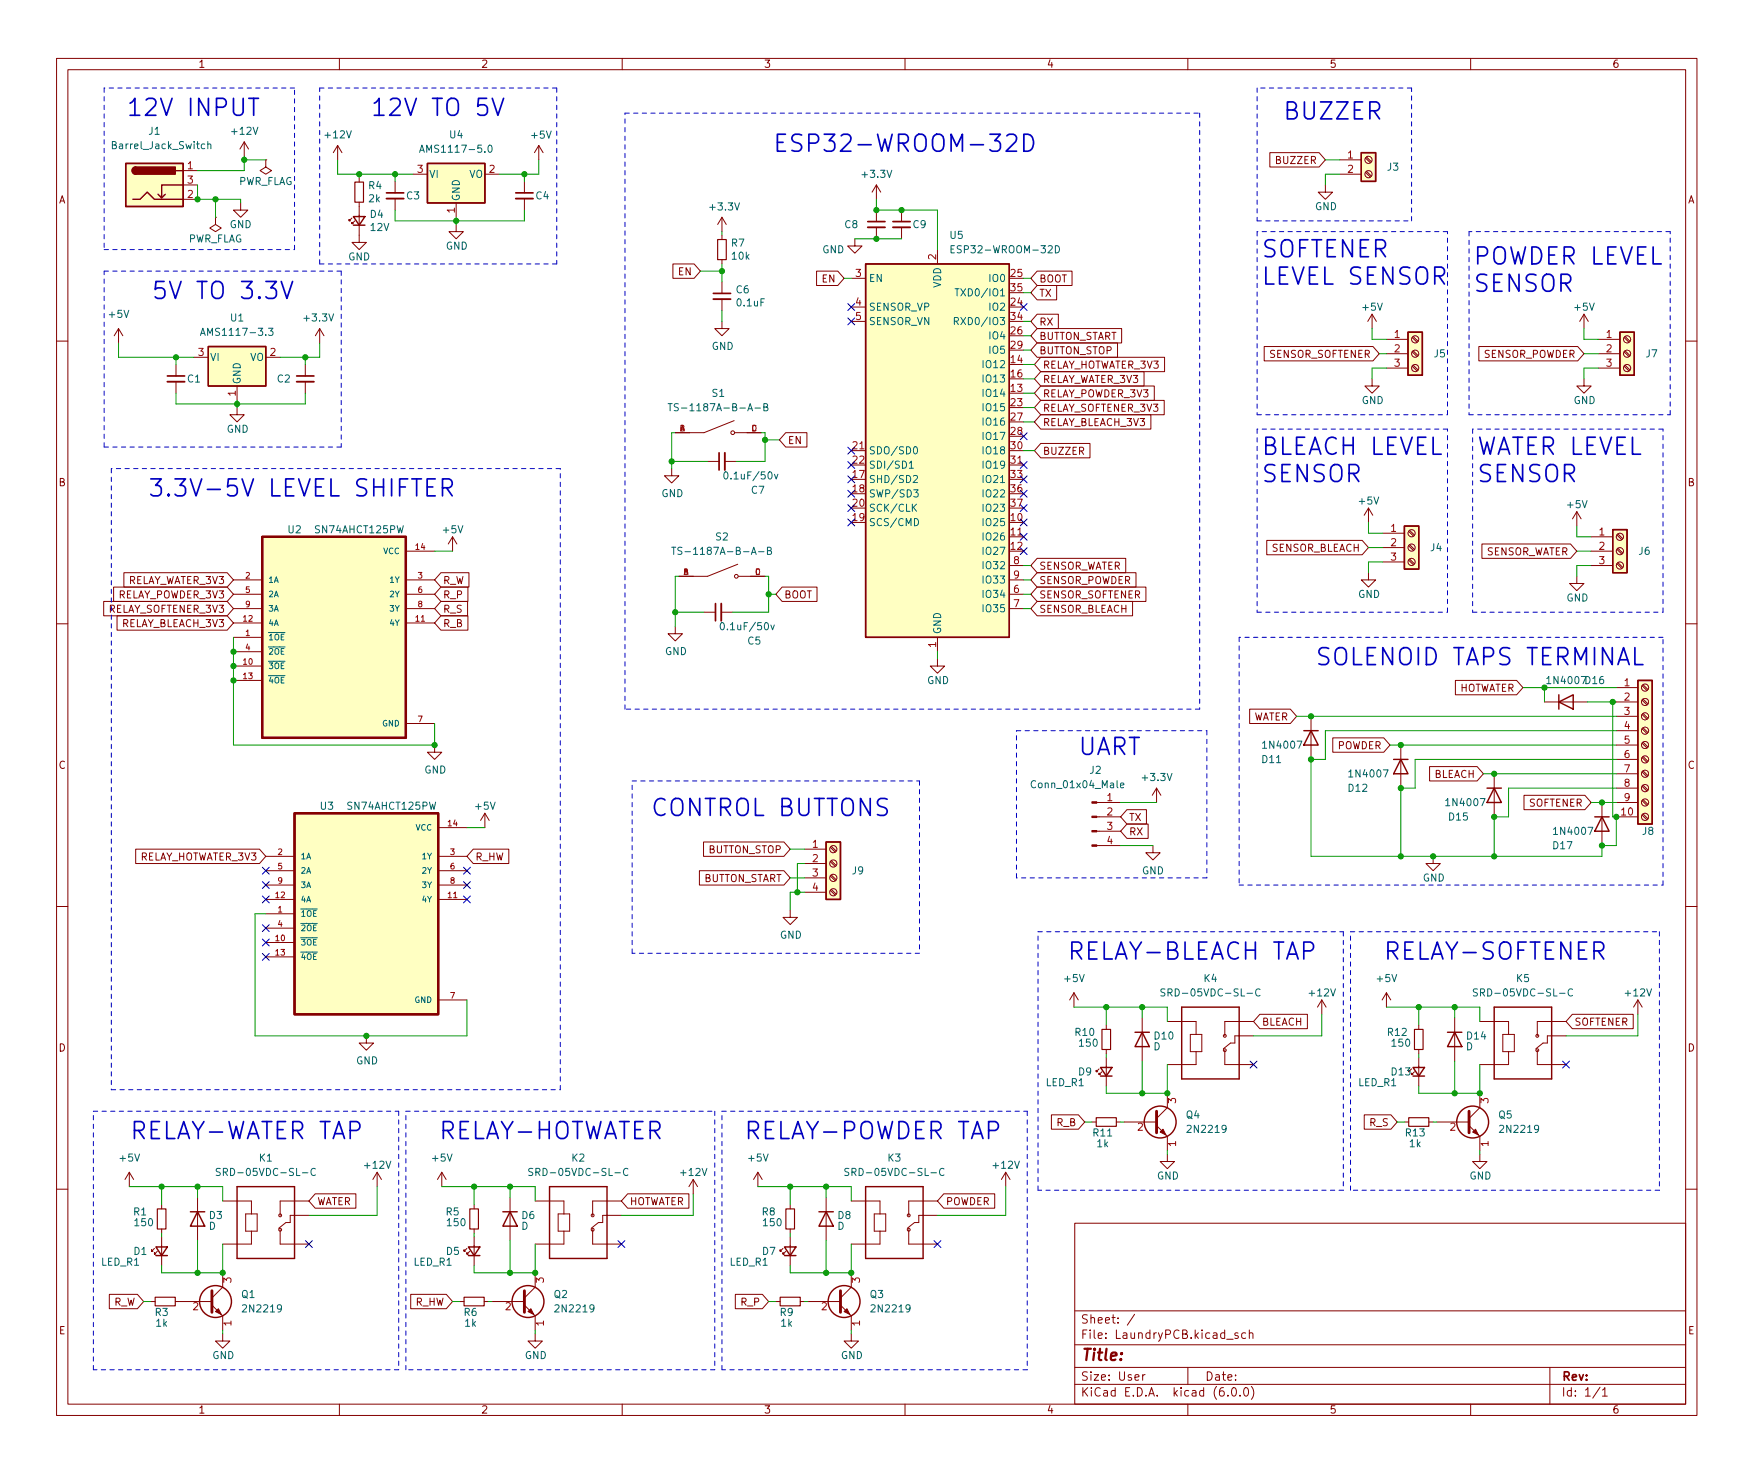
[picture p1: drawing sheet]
<svg xmlns="http://www.w3.org/2000/svg" width="310mm" height="260mm" viewBox="0 0 310 260" stroke-linecap="round" stroke-linejoin="round" font-family="sans-serif">
<g fill="none" stroke="#840000" stroke-width=".18">
<path d="M10 10.3h290v240.1h-290zM12 12.3h286v236.1h-286zM60 10.3v2M110 10.3v2M160 10.3v2M210 10.3v2M260 10.3v2M32.4 30.2h2.5M32.4 35.3h2.5M32.4 32.7h2.5M38.1 38.4v1.3l1 .6-1 .7-1-.7 1-.6M38.1 38.4h.1"/>
<path d="M42.5 35.9v1.3h1.3l-1.3 1.2-1.2-1.2h1.2M43.2 25.1l-.8 1.3M43.2 25.1v2.5M43.2 25.1l.7 1.3M47 28.3v1.2l1 .7-1 .6-1-.6 1-.7M47 28.3h.1M59.7 25.7l-.8 1.3M59.7 25.7v2.6M59.7 25.7l.8 1.3M62.2 38.6l-.5 .5v-.3v.3h.3M62.7 39.1l-.5 .5v-.3v.3h.3M63.5 35.8v7.1h1.3l-1.3 1.2-1.3-1.2h1.3"/>
<path d="M63.5 31.4v.8M69.8 32.1v2M69.8 35.1v2.1M73 30.8h2.6M80.6 39.7v1.3h1.3l-1.3 1.2-1.2-1.2h1.2M80.6 35.9v2.5M85.7 30.8h2.6M92.7 32.1v2M92.7 35.1v2.1M95.2 25.7l-.7 1.3M95.2 25.7v2.6M95.2 25.7l.8 1.3"/>
<path d="M127.6 38.4l-.7 1.3M127.6 38.4v2.6M127.6 38.4l.8 1.3M154.9 32.7v2.6M154.9 37.2v2M154.9 32.7l.8 1.3M154.9 32.7l-.7 1.3M159.4 37.2v2M224.5 27h8.7l1.1 1.3-1.1 1.2h-8.7zM234.3 32.7v1.3h1.3l-1.3 1.3-1.3-1.3h1.3M236.9 28.3h3.8M236.9 30.8h3.8"/>
<path d="M241.4 30.5l.9 .8M241.4 27.9l.9 .9M241.6 30.3l.8 .8M241.6 27.8l.8 .8M21 58.1l-.8 1.3M21 58.1v2.6M21 58.1l.7 1.3M56.5 58.1l.8 1.3M56.5 58.1v2.6M56.5 58.1l-.7 1.3M119 46.7h3.7l1.1 1.3-1.1 1.2h-3.7zM127.6 56.8v1.3h1.3l-1.3 1.3-1.2-1.3h1.2"/>
<path d="M127.6 41.6v.8M127.6 45.9v.8M127.6 49.9v2M127.6 52.9v2M144.4 48h3.7l1.1 1.2-1.1 1.3h-3.7zM150.5 49.2h2.5M150.5 54.3h2.5M150.5 56.8h2.5M151.1 42.2v1.3h1.3l-1.3 1.3-1.2-1.3h1.2M154.9 40.2v2M159.4 40.2v2M165.7 44.1v2.6"/>
<path d="M183.4 50.5h3.4v2.5h-3.4l-1.2-1.2zM183.4 58.1h14.9v2.6h-14.9l-1.2-1.3zM183.4 55.6h3.7v2.5h-3.7l-1.2-1.3zM183.4 48h6.1v2.5h-6.1l-1.2-1.3zM242.6 55.6l-.8 1.2M242.6 55.6v2.5M242.6 55.6l.7 1.2M249.7 59.7l.8 .8M249.8 59.5l.9 .9M280 55.6l-.7 1.2M280 55.6v2.5M280 55.6l.8 1.2"/>
<path d="M287.1 59.7l.9 .8M287.3 59.5l.9 .9M10 60.3h2M31.1 64.5v2M31.1 67.5v2M34.3 63.2h2.5M41.9 72.1v1.3h1.3l-1.3 1.2-1.3-1.2h1.3M41.9 68.3v2.5M47 63.2h2.5M54 64.5v2M54 67.5v2M129.8 74.4l-5.3 2.1h-5.1"/>
<path d="M129.9 76.5h4.7M138.9 76.5h3.8v2.6h-3.8l-1.1-1.3zM150.5 79.7h2.5M183.4 60.7h14.2v2.5h-14.2l-1.2-1.3zM184 65.7h18.3v2.6h-18.3l-1.1-1.3zM184 70.8h21.8v2.6h-21.8l-1.1-1.3zM184 68.3h20.1v2.5h-20.1l-1.1-1.3zM184 73.4h19.5v2.5h-19.5l-1.1-1.3zM184 78.4h8.7v2.6h-8.7l-1.1-1.3zM184 63.2h21.9v2.5h-21.9l-1.1-1.2zM223.5 61.3h19.2l1.1 1.3-1.1 1.2h-19.2zM242.6 67v1.3h1.2l-1.2 1.2-1.3-1.2h1.3"/>
<path d="M245.1 60h3.8M245.1 62.6h3.8M245.1 65.1h3.8M249.7 64.8l.8 .8M249.7 62.2l.8 .9M249.8 64.6l.9 .8M249.8 62.1l.9 .8M261.4 61.3h17.5l1.1 1.3-1.1 1.2h-17.5zM280 67v1.3h1.3l-1.3 1.2-1.2-1.2h1.2M282.6 60h3.8M282.6 62.6h3.8M282.6 65.1h3.8"/>
<path d="M287.1 64.8l.9 .8M287.1 62.2l.9 .9M287.3 64.6l.9 .8M287.3 62.1l.9 .8M298 60.3h2M71.8 97.5h5M80 94.9l-.8 1.3M80 94.9v2.6M80 94.9l.8 1.3M118.7 82.9v1.3h1.3l-1.3 1.2-1.2-1.2h1.2M125.1 81.6h2M128.1 81.6h2.1"/>
<path d="M130.4 99.8l-5.3 2.1h-5.1M178.4 94.9h2.6M178.4 82.2h2.6M183.4 98.8h15.6v2.5h-15.6l-1.2-1.3zM224 95.6h16.8l1.1 1.3-1.1 1.2h-16.8zM241.9 89.9l-.7 1.2M241.9 89.9v2.5M241.9 89.9l.8 1.2M244.5 94.3h3.8M244.5 96.9h3.8M244.5 99.4h3.8M249 99.1l.9 .8"/>
<path d="M249 96.5l.9 .9M249 94l.9 .8M249.2 98.9l.9 .8M249.2 96.3l.9 .9M249.2 93.8l.9 .8M262 96.2h15.7l1.1 1.3-1.1 1.3h-15.7zM278.8 90.5l-.8 1.3M278.8 90.5v2.5M278.8 90.5l.7 1.3M281.3 94.9h3.8M281.3 97.5h3.8M285.9 97.2l.8 .8"/>
<path d="M285.9 94.6l.8 .9M285.9 99.7l.8 .8M286 99.5l.9 .9M286 97l.9 .8M286 94.4l.9 .9M10 110.3h2M18.3 106.4h21.9l1.1 1.2-1.1 1.3h-21.9zM20.1 103.8h20.1l1.1 1.3-1.1 1.3h-20.1zM20.7 108.9h19.5l1.1 1.3-1.1 1.3h-19.5zM21.9 101.3h18.3l1.1 1.3-1.1 1.2h-18.3zM41.3 105.1h5.1M41.3 107.6h5.1"/>
<path d="M41.3 102.6h5.1M41.3 112.7h5.1M41.3 117.8h5.1M41.3 110.2h5.1M41.3 115.3h5.1M71.8 105.1h5M71.8 107.6h5M71.8 102.6h5M71.8 110.2h5M77.9 101.3h5v2.5h-5l-1.1-1.2zM77.9 103.8h4.8v2.6h-4.8l-1.1-1.3zM77.9 106.4h4.8v2.5h-4.8l-1.1-1.3z"/>
<path d="M77.9 108.9h4.8v2.6h-4.8l-1.1-1.3zM119.4 110.8v1.3h1.2l-1.2 1.3-1.3-1.3h1.3M124.5 108.3h2M127.5 108.3h2M130.6 101.9h4.7M138.3 103.8h6.1v2.6h-6.1l-1.1-1.3zM165.7 116.5v1.3h1.3l-1.3 1.3-1.2-1.3h1.2M165.7 112.7v2.6M178.4 100h2.6M178.4 105.1h2.6M178.4 107.6h2.6M178.4 102.6h2.6"/>
<path d="M183.4 106.4h16.8v2.5h-16.8l-1.2-1.3zM183.4 101.3h17.4v2.5h-17.4l-1.2-1.2zM183.4 103.8h19.2v2.6h-19.2l-1.2-1.3zM241.9 101.3v1.3h1.3l-1.3 1.2-1.2-1.2h1.2M278.8 101.9v1.3h1.2l-1.2 1.3-1.3-1.3h1.3M281.3 100h3.8M298 110.3h2M41.3 120.3h5.1M71.8 128h5M76.8 131.8v1.2h1.3l-1.3 1.3-1.2-1.3h1.2M204.5 139.4l.7 1.3M204.5 139.4v2.5"/>
<path d="M204.5 139.4l-.8 1.3M220.9 125.4h7.2l1.1 1.3-1.1 1.3h-7.2zM231.8 126.7v7.6M235.6 130.5h9l1.1 1.3-1.1 1.2h-9zM247.6 131.8v7.6M252.7 135.6h8.4l1.2 1.3-1.2 1.2h-8.4zM257.3 120.3h10.8l1.1 1.3-1.1 1.3h-10.8zM264.2 136.9v7.6M273 124.2h7.7M285.7 121.6h3.9M285.7 124.2h3.9M285.7 126.7h3.9"/>
<path d="M285.7 129.2h3.9M285.7 131.8h3.9M285.7 134.3h3.9M285.7 136.9h3.9M285.7 139.4h3.9M290.3 139.1l.9 .8M290.3 136.5l.9 .9M290.3 134l.9 .8M290.3 131.4l.9 .9M290.3 128.9l.9 .8M290.3 126.4l.9 .8M290.3 123.8l.9 .9"/>
<path d="M290.3 121.3l.9 .8M290.5 138.9l.8 .8M290.5 136.3l.8 .9M290.5 133.8l.8 .8M290.5 131.3l.8 .8M290.5 128.7l.8 .9M290.5 126.2l.8 .8M290.5 123.6l.8 .9M290.5 121.1l.8 .8M24 150.2h21.9l1.1 1.3-1.1 1.2h-21.9zM47 159.1h5.1M47 151.5h5.1"/>
<path d="M47 154h5.1M47 156.5h5.1M77.5 159.1h5M77.5 146.4h5M77.5 151.5h5M77.5 154h5M77.5 156.5h5M83.7 150.2h6.3v2.5h-6.3l-1.2-1.2zM85.7 143.8l-.7 1.3M85.7 143.8v2.6M85.7 143.8l.8 1.3M123.7 154h14.9l1.1 1.3-1.1 1.2h-14.9z"/>
<path d="M124.4 148.9h14.2l1.1 1.3-1.1 1.3h-14.2zM142.2 150.2h3.8M142.2 152.7h3.8M142.2 155.3h3.8M142.2 157.8h3.8M146.8 157.5l.9 .8M146.8 154.9l.9 .9M146.8 152.4l.9 .8M146.8 149.9l.9 .8M147 157.3l.8 .8M147 154.8l.8 .8M147 152.2l.8 .9"/>
<path d="M147 149.7l.8 .8M193.9 149.6h4.2M193.9 147h4.2M193.9 144.5h4.2M193.9 141.9h4.2M199.2 145.7h3.8v2.6h-3.8l-1.1-1.3zM199.2 143.2h3.5v2.5h-3.5l-1.1-1.2zM203.8 149.6v1.2h1.3l-1.3 1.3-1.2-1.3h1.2M253.4 151.5v1.2h1.2l-1.2 1.3-1.3-1.3h1.3M269.4 140.7h10.8l1.1 1.2-1.1 1.3h-10.8zM283.2 141.9v7.7M285.7 144.5h3.9"/>
<path d="M285.7 141.9h3.9M290.3 144.1l.9 .9M290.3 141.6l.9 .8M290.5 144l.8 .8M290.5 141.4l.8 .9M10 160.3h2M47 161.6h5.1M47 166.7h5.1M47 169.2h5.1M47 164.2h5.1M77.5 176.9h5M139.7 161v1.3h1.3l-1.3 1.2-1.3-1.2h1.3"/>
<path d="M189.9 175.6l-.8 1.3M189.9 175.6v2.5M189.9 175.6l.7 1.3M222.7 179.4h8.4v2.5h-8.4l-1.1-1.2zM233.7 176.9l-.8 1.2M233.7 176.9v2.5M233.7 176.9l.7 1.2M245.1 175.6l-.8 1.3M245.1 175.6v2.5M245.1 175.6l.8 1.3M278 179.4h10.7v2.5h-10.7l-1.1-1.2zM289.6 176.9l-.8 1.2"/>
<path d="M289.6 176.9v2.5M289.6 176.9l.7 1.2M298 160.3h2M64.8 183.2v1.3h1.2l-1.2 1.3-1.3-1.3h1.3M185.9 197.2h4.8l1.1 1.3-1.1 1.2h-4.8zM193 198.5h.8M194.3 189.1l-.5 .5v-.3v.3h.3M194.8 189.6l-.5 .5v-.3v.3h.3M195.6 181.3v.8M195.6 185.6v.8M195.6 187v5.1M197.4 198.5h.7"/>
<path d="M198.8 198.5h5.7M201.9 180v7.7M204.5 199.1l1.9 1.9v2.5M206.4 193.4v2.5l-1.9 1.9M206.4 180.7h5.1v2.3M210.4 183h2.1v3h-2.1zM211.5 186v2.3h-5.1M216.5 185.8v2.5h5.1M221.6 180.7h-5.1v2.5M221.6 183.2h-3.3v1.3h-.7l-1.3 1M241.2 197.2h4.7l1.1 1.3-1.1 1.2h-4.7zM248.3 198.5h.7"/>
<path d="M250.1 189.6l-.5 .5v-.3v.3h.2M250.8 181.3v.8M250.8 185.6v.8M250.8 187v5.1M252.6 198.5h.8M254 198.5h5.7M257.2 180v7.7M259.7 199.1l1.9 1.9v2.5M261.6 180.7h5.1v2.3M261.6 193.4v2.5l-1.9 1.9M265.7 183h2v3h-2zM266.7 186v2.3h-5.1"/>
<path d="M271.8 185.8v2.5h5.1M276.9 180.7h-5.1v2.5M276.9 183.2h-3.3v1.3h-.8l-1.3 1M10 210.3h2M22.9 207.3l-.8 1.3M22.9 207.3v2.6M22.9 207.3l.7 1.3M28.6 213.1v.7M28.6 217.4v.7M28.6 218.8v5.1M34.9 211.8v7.6M39.4 212.4h5v2.3"/>
<path d="M43.4 214.7h2.1v3.1h-2.1zM44.4 217.8v2.2h-5M49.5 217.5v2.5h5.1M54.6 212.4h-5.1v2.6M54.6 215h-3.3v1.2h-.8l-1.2 1M55.7 211.1h7.2v2.6h-7.2l-1.1-1.3zM66.7 207.3l-.8 1.3M66.7 207.3v2.6M66.7 207.3l.7 1.3M78.1 207.3l-.8 1.3M78.1 207.3v2.6M78.1 207.3l.8 1.3"/>
<path d="M83.8 213.1v.7M83.8 217.4v.7M83.8 218.8v5.1M90.2 211.8v7.6M94.6 212.4h5.1v2.3M98.7 214.7h2v3.1h-2zM99.7 217.8v2.2h-5.1M104.8 217.5v2.5h5.1M109.9 212.4h-5.1v2.6M109.9 215h-3.3v1.2h-.8l-1.3 1M111 211.1h10.8v2.6h-10.8l-1.1-1.3zM122.6 208.6l-.8 1.3"/>
<path d="M122.6 208.6v2.6M122.6 208.6l.7 1.3M134 207.3l-.8 1.3M134 207.3v2.6M134 207.3l.7 1.3M139.7 213.1v.7M139.7 217.4v.7M139.7 218.8v5.1M146 211.8v7.6M150.5 212.4h5.1v2.3M154.6 214.7h2v3.1h-2zM155.6 217.8v2.2h-5.1"/>
<path d="M160.7 217.5v2.5h5M165.7 212.4h-5v2.6M165.7 215h-3.3v1.2h-.7l-1.3 1M166.8 211.1h9.1v2.6h-9.1l-1.1-1.3zM177.8 207.3l-.8 1.3M177.8 207.3v2.6M177.8 207.3l.8 1.3M190 216.4h108v32h-108zM206.4 204.2v1.2h1.2l-1.2 1.3-1.3-1.3h1.3M261.6 204.2v1.2h1.3l-1.3 1.3-1.3-1.3h1.3M298 210.3h2M19.3 228.9h5l1.1 1.3-1.1 1.3h-5z"/>
<path d="M26.7 230.2h.7M27.3 220.8l-.5 .5v-.2v.2h.3M27.8 221.3l-.5 .5v-.2v.2h.3M31 230.2h6.5M37.5 230.8l1.9 1.9v2.6M39.4 235.9v1.3h1.2l-1.2 1.3-1.3-1.3h1.3M39.4 225.1v2.6l-1.9 1.9M72.6 228.9h6.3l1.1 1.3-1.1 1.3h-6.3zM81.3 230.2h.7M82.5 220.8l-.5 .5v-.2v.2h.3M83.1 221.3l-.6 .5v-.2v.2h.3M85.6 230.2h.8"/>
<path d="M87 230.2h5.7M92.7 230.8l1.9 1.9v2.6M94.6 235.9v1.3h1.3l-1.3 1.3-1.3-1.3h1.3M94.6 225.1v2.6l-1.9 1.9M130 228.9h4.8l1.1 1.3-1.1 1.3h-4.8zM137.2 230.2h.7M138.4 220.8l-.5 .5v-.2v.2h.3M138.9 221.3l-.5 .5v-.2v.2h.3M141.5 230.2h.7M142.9 230.2h5.7M148.6 230.8l1.9 1.9v2.6M150.5 235.9v1.3h1.3l-1.3 1.3-1.3-1.3h1.3"/>
<path d="M150.5 225.1v2.6l-1.9 1.9M190 237.8h108M190 231.8h108M200.6 232.5l-1.3 1.9M216.9 236.9h1.1M218.9 235.8l-.4-.1-.2 .2 .1 .3 .5 .1v.4h-.6M220.2 235.8l-.4-.1-.3 .3v.4l.2 .3h.5M220.9 235.9l.2-.2 .3 .1 .1 .9M220.9 235.2v1.5M60 248.3v2M110 248.3v2M160 248.3v2"/>
<path d="M190 244.9h108M190 241.9h108M202 243.1v1M202.4 243.1l-.2 .1-.2 .2M210 248.3v2M210 241.9v3M217.1 246.8v.1M217.9 245.5l.2-.1a.81 .81 0 0 1 .6 .7 .81 .81 0 0 1-.3 .8h-.2a.81 .81 0 0 1-.6-.6 .81 .81 0 0 1 .3-.8zM219.2 246.8v.1M220.1 245.5l.1-.1a.81 .81 0 0 1 .6 .7 .81 .81 0 0 1-.3 .8h-.1a.81 .81 0 0 1-.6-.6 .81 .81 0 0 1 .3-.8zM221.2 245.2a1.72 1.72 0 0 1 0 2.3M260 248.3v2"/>
<path d="M274 241.9v6.4M282.9 245.4l-1.3 1.9M283.3 245.9l.4-.5v1.5M283.3 246.9h.9"/>
<circle cx="241.9" cy="30.8" r=".63"/>
<circle cx="241.9" cy="28.3" r=".63"/>
<circle cx="129.5" cy="76.5" r=".33"/>
<circle cx="250.2" cy="62.6" r=".63"/>
<circle cx="250.2" cy="65.1" r=".63"/>
<circle cx="250.2" cy="60" r=".63"/>
<circle cx="287.7" cy="62.6" r=".63"/>
<circle cx="287.7" cy="65.1" r=".63"/>
<circle cx="287.7" cy="60" r=".63"/>
<circle cx="249.6" cy="99.4" r=".63"/>
<circle cx="249.6" cy="94.3" r=".63"/>
<circle cx="249.6" cy="96.9" r=".63"/>
<circle cx="286.4" cy="94.9" r=".63"/>
<circle cx="286.4" cy="97.5" r=".63"/>
<circle cx="130.2" cy="101.9" r=".33"/>
<circle cx="286.4" cy="100" r=".63"/>
<circle cx="290.8" cy="126.7" r=".63"/>
<circle cx="290.8" cy="121.6" r=".63"/>
<circle cx="290.8" cy="134.3" r=".63"/>
<circle cx="290.8" cy="136.9" r=".63"/>
<circle cx="290.8" cy="131.8" r=".63"/>
<circle cx="290.8" cy="129.2" r=".63"/>
<circle cx="290.8" cy="139.4" r=".63"/>
<circle cx="290.8" cy="124.2" r=".63"/>
<circle cx="147.3" cy="152.7" r=".63"/>
<circle cx="147.3" cy="155.3" r=".63"/>
<circle cx="147.3" cy="157.8" r=".63"/>
<circle cx="147.3" cy="150.2" r=".63"/>
<circle cx="290.8" cy="141.9" r=".63"/>
<circle cx="290.8" cy="144.5" r=".63"/>
<circle cx="216.5" cy="185.8" r=".25"/>
<circle cx="216.5" cy="183.2" r=".25"/>
<circle cx="271.8" cy="183.2" r=".25"/>
<circle cx="271.8" cy="185.8" r=".25"/>
<circle cx="49.5" cy="215" r=".25"/>
<circle cx="49.5" cy="217.5" r=".25"/>
<circle cx="104.8" cy="217.5" r=".25"/>
<circle cx="104.8" cy="215" r=".25"/>
<circle cx="160.7" cy="215" r=".25"/>
<circle cx="160.7" cy="217.5" r=".25"/>
</g>
<g fill="none" stroke="#840000" stroke-width=".25">
<path d="M22.2 28.9h10.2v7.6h-10.2zM23.5 35.3h1.3l1.2-1.3 1.3 1.3h5.1M24 29.5a.64 .64 0 0 0-.6 .7 .64 .64 0 0 0 .6 .6M29.2 34.4l-.6 .6M31.1 30.2h1.3M32.4 32.7h-3.8v2.3l-.7-.6M62.5 38.3h2l-1 1.5zM62.5 39.8h2M75.6 28.9h10.1v7h-10.1zM240.7 27h2.5v5.1h-2.5zM153 46.7h25.4v66h-25.4zM248.9 58.8h2.6v7.6h-2.6z"/>
<path d="M286.4 58.8h2.5v7.6h-2.5zM36.8 61.3h10.2v7h-10.2zM248.3 93h2.5v7.7h-2.5zM285.1 93.7h2.6v7.6h-2.6zM230.5 129.2h2.5M231.8 129.2l1.2 2.6h-2.5zM246.4 134.3h2.5M247.6 134.3l1.3 2.6h-2.5zM262.9 139.4h2.5M264.2 139.4l1.2 2.5h-2.5zM275.6 124.2l2.5-1.3v2.5zM275.6 122.9v2.5"/>
<path d="M289.6 120.3h2.5v25.4h-2.5zM146 148.9h2.6v10.2h-2.6zM281.9 144.5h2.6M283.2 144.5l1.3 2.5h-2.6zM208.9 178.1h10.2v12.7h-10.2zM264.2 178.1h10.1v12.7h-10.1zM194.6 188.8h2l-1 1.5zM194.6 190.3h2M200.7 182.6h2.5M201.9 182.6l1.3 2.5h-2.5zM249.8 188.8h2l-1 1.5zM249.8 190.3h2"/>
<path d="M255.9 182.6h2.5M257.2 182.6l1.2 2.5h-2.5zM33.7 214.3h2.5M34.9 214.3l1.3 2.6h-2.5zM41.9 209.9h10.2v12.7h-10.2zM88.9 214.3h2.5M90.2 214.3l1.2 2.6h-2.5zM97.2 209.9h10.1v12.7h-10.1zM144.8 214.3h2.5M146 214.3l1.3 2.6h-2.5zM153 209.9h10.2v12.7h-10.2zM27.6 220.5h2l-1 1.6z"/>
<path d="M27.6 222.1h2M82.8 220.5h2l-1 1.6zM82.8 222.1h2M138.7 220.5h2l-1 1.6zM138.7 222.1h2"/>
<circle cx="205.1" cy="198.4" r="2.82"/>
<circle cx="260.3" cy="198.4" r="2.82"/>
<circle cx="38.1" cy="230.2" r="2.82"/>
<circle cx="93.3" cy="230.2" r="2.82"/>
<circle cx="149.2" cy="230.2" r="2.82"/>
</g>
<path d="M204.5 196.5v3.9M259.7 196.5v3.9M37.5 228.3v3.8M92.7 228.3v3.8M148.6 228.3v3.8" fill="none" stroke="#840000" stroke-width=".51"/>
<g fill="#840000" stroke="#840000" stroke-width=".18">
<path d="M38.1 232l.5-.5 .5 1z"/>
<path d="M193 149.4h.9v.3h-.9z"/>
<path d="M193 146.9h.9v.2h-.9z"/>
<path d="M193 144.3h.9v.3h-.9z"/>
<path d="M193 141.8h.9v.3h-.9z"/>
<path d="M205.1 200.2l.5-.5 .5 1z"/>
<path d="M260.3 200.2l.6-.5 .5 1z"/>
<path d="M149.2 232l.5-.5 .5 1z"/>
<path d="M93.3 232l.6-.5 .5 1z"/>
</g>
<path d="M62.7 32.2h1.6v3.6h-1.6zM126.9 42.4h1.5v3.5h-1.5zM193.8 197.7h3.6v1.5h-3.6zM194.8 182.1h1.5v3.5h-1.5zM249 197.7h3.6v1.5h-3.6zM250.1 182.1h1.5v3.5h-1.5zM27.8 213.8h1.5v3.6h-1.5zM83.1 213.8h1.5v3.6h-1.5zM138.9 213.8h1.6v3.6h-1.6zM27.4 229.4h3.6v1.6h-3.6zM82 229.4h3.6v1.6h-3.6zM137.9 229.4h3.6v1.6h-3.6z" fill="none" stroke="#840000" stroke-width=".2"/>
<g fill="#ffffc2" stroke="#ffffc2" stroke-width=".18">
<path d="M240.7 27h2.5v5.1h-2.5z"/>
<path d="M248.9 58.8h2.6v7.6h-2.6z"/>
<path d="M286.4 58.8h2.5v7.6h-2.5z"/>
<path d="M285.1 93.7h2.6v7.6h-2.6z"/>
<path d="M153 46.7h25.4v66h-25.4z"/>
<path d="M146 148.9h2.6v10.2h-2.6z"/>
<path d="M52.1 143.8h25.4v35.6h-25.4z"/>
<path d="M248.3 93h2.5v7.7h-2.5z"/>
<path d="M22.2 28.9h10.2v7.6h-10.2z"/>
<path d="M75.6 28.9h10.1v7h-10.1z"/>
<path d="M289.6 120.3h2.5v25.4h-2.5z"/>
<path d="M36.8 61.3h10.2v7h-10.2z"/>
<path d="M46.4 94.9h25.4v35.6h-25.4z"/>
</g>
<g fill="none" stroke="#006464" stroke-width=".18">
<path d="M36.7 25.6l.2-.1h.3l.1 .8M36.7 25v1.3M74.2 26.9l.4-1.2 .4 1.2M74.3 26.6h.6M86.4 25.8l.2-.1a.68 .68 0 0 1 .4 .6 .68 .68 0 0 1-.4 .6l-.2-.1-.1-.3zM35.4 59.3l.5-1.2 .4 1.2M35.6 59h.6M47.5 58.1h.8l-.5 .4 .4 .2v.5l-.2 .1-.5-.1M168.1 44.1h.5M168.7 56.8h.6l.1-.2v-.3l-.7-.2v1.3M168.7 43.4h-.6v1.3h.6M168.8 51.1h.8"/>
<path d="M169 56.8l.4 .6M169.2 51.1v1.2M186.6 43.4a.64 .64 0 0 1 .7 .7 .64 .64 0 0 1-.7 .6zM118.1 71.4h.7M118.5 71.4v1.3M119.9 71.5l-.5-.1-.2 .2 .1 .3 .6 .3v.3l-.2 .2-.5-.1M133.5 72.2h.9M135 72l.6-.1 .1-.1-.1-.3-.6-.1v1.3h.5l.2-.2 .1-.3-.3-.2M161.6 79.1l.2-.1a.68 .68 0 0 1 .4 .6 .68 .68 0 0 1-.4 .7l-.2-.1-.1-.4zM118.7 96.8h.8M119.1 96.8v1.3M120.6 96.9l-.5-.1-.3 .2 .2 .3 .5 .3v.3l-.2 .2-.5-.1"/>
<path d="M128.1 83.6l.2-.1a.68 .68 0 0 1 .4 .6 .68 .68 0 0 1-.4 .6l-.2-.1-.1-.4zM134.1 97.6h1M135.7 97.4l.5-.1 .1-.1v-.3l-.6-.1v1.3h.5l.1-.2 .1-.3-.3-.2M136.9 83.9l.3 .8 .3-.8M160.8 81.9l.3-.4v1.3M160.8 82.8h.7M161.5 84.2l.5-.1 .2 .4-.8 .9h.8M161.5 89.7l.5 .7M161.5 86.6h.8l-.4 .5 .4 .1v.6l-.2 .1-.6-.1M161.7 91.7a.64 .64 0 0 1 .7 .6 .64 .64 0 0 1-.7 .7zM162 89.2l-.7 .7M127.5 110.2l.1-.1a.68 .68 0 0 1 .5 .7 .68 .68 0 0 1-.5 .6l-.1-.1-.2-.4z"/>
<path d="M136.3 110.5l.3 .9 .3-.9M198.1 138.9l.6-.1-.1-.3h-.3l-.2 .2 .1 .6h.4M206 175l-.5-.1-.2 .1v.4l.5 .2 .2 .3-.3 .3-.5-.1M222.8 175a.6 .6 0 0 0-.9 .4 .6 .6 0 0 0 .6 .8l.3-.2M261.2 175l-.5-.1-.2 .1v.4l.6 .2 .1 .3-.2 .3-.5-.1M278 175a.6 .6 0 0 0-.8 .4 .6 .6 0 0 0 .6 .8l.2-.2M38.9 206.7l-.4-.1-.2 .2v.3l.5 .3 .1 .3-.2 .2h-.5M55.8 206.8a.6 .6 0 0 0-.9 .4 .6 .6 0 0 0 .6 .7l.3-.1M94.2 206.7l-.5-.1-.2 .2v.3l.6 .3 .1 .3-.3 .2h-.4M111 206.8a.6 .6 0 0 0-.8 .4 .6 .6 0 0 0 .6 .7l.2-.1M150.1 206.7l-.5-.1-.2 .2v.3l.6 .3 .1 .3-.3 .2h-.5M166.9 206.8a.6 .6 0 0 0-.9 .4 .6 .6 0 0 0 .6 .7l.3-.1"/>
</g>
<path d="M68.3 35.1h3.1M91.2 35.1h3M126.1 52.9h3.1M153.4 40.2h3.1M157.9 40.2h3M29.6 67.5h3M52.5 67.5h3M128.1 80.1v3M127.5 106.8v3" fill="none" stroke="#840000" stroke-width=".33"/>
<path d="M68.3 34.1h3.1M91.2 34.1h3M153.4 39.2h3.1M157.9 39.2h3M126.1 51.9h3.1M29.6 66.5h3M52.5 66.5h3M127.1 80.1v3M126.5 106.8v3" fill="none" stroke="#840000" stroke-width=".3"/>
<path d="M46.4 94.9h25.4v35.6h-25.4zM52.1 143.8h25.4v35.6h-25.4z" fill="none" stroke="#840000" stroke-width=".41"/>
<g fill="#840000" stroke="#840000" stroke-width=".25">
<path d="M23.6 29.7l.4-.2v1.3a.64 .64 0 0 1-.6-.4 .64 .64 0 0 1 .2-.7z"/>
<path d="M24 29.5h7v1.3h-7z"/>
</g>
<path d="M44 17.4h1.7M44.8 17.4v3M87 17.4l1 3 1-3M178 24l.4-.3h.7a.81 .81 0 0 1 .5 1.3l-1.7 1.7h1.8M181 23.7h.7a1.64 1.64 0 0 1 .7 2.6l-.3 .3-.4 .1h-.7zM49.7 49.8l1 3 1-3M75.5 86.1h1M76.9 84.7h-1.4v3h1.4M78.2 86.3h1.2a.81 .81 0 0 0 .6-.8 .81 .81 0 0 0-.6-.8h-1.2v3M78.9 86.3l1 1.4" fill="none" stroke="#0000c2" stroke-width=".3"/>
<g fill="none" stroke="#0000c2" stroke-width=".18" stroke-dasharray=".8 .8">
<path d="M18.4 15.6v28.5M52.1 15.6h-33.7M56.5 15.6h41.9M98.4 15.6v31.1M222.2 15.6v23.5M249.6 15.6h-27.4M110.5 20h101.6M212.1 20v105.4M222.2 39.1h27.4M249.6 39.1v-23.5M18.4 48h41.9M18.4 44.1h33.7"/>
<path d="M52.1 44.1v-28.5M56.5 46.7v-31.1M60.3 48v31.1M98.4 46.7h-41.9M222.2 41v32.4M255.9 41h-33.7M259.7 41v32.4M295.3 41h-35.6M18.4 79.1v-31.1M60.3 79.1h-41.9M222.2 73.4h33.7M222.2 75.9v32.4"/>
<path d="M255.9 75.9h-33.7M255.9 73.4v-32.4M259.7 73.4h35.6M260.3 75.9v32.4M294 75.9h-33.7M295.3 73.4v-32.4M19.7 82.9v109.8M99.1 82.9h-79.4M219.1 112.7v43.8M222.2 108.3h33.7M255.9 108.3v-32.4M260.3 108.3h33.7"/>
<path d="M294 112.7h-74.9M294 108.3v-32.4M110.5 125.4v-105.4M111.8 138.1h50.8M162.6 138.1v30.5M179.7 129.2h33.7M212.1 125.4h-101.6M213.4 129.2v26.1M179.7 155.3v-26.1M213.4 155.3h-33.7M219.1 156.5h74.9M294 156.5v-43.8"/>
<path d="M111.8 168.6v-30.5M162.6 168.6h-50.8M183.5 164.8h54M237.5 164.8v45.7M238.8 164.8h54.6M293.4 164.8v45.7M16.5 196.5h54M19.7 192.7h79.4M70.5 196.5v45.8M71.8 196.5h54.6M99.1 192.7v-109.8M126.4 196.5v45.8"/>
<path d="M127.6 196.5h54M181.6 196.5v45.8M183.5 210.5v-45.7M237.5 210.5h-54M238.8 210.5v-45.7M293.4 210.5h-54.6M16.5 242.3v-45.8M70.5 242.3h-54M71.8 242.3v-45.8M126.4 242.3h-54.6M127.6 242.3v-45.8M181.6 242.3h-54"/>
</g>
<g fill="none" stroke="#009600" stroke-width=".18">
<path d="M34.9 32.7v2.6h7.6v.6M38.1 35.3v3.1M43.2 27.6v2.6h-8.3M43.2 28.3h3.8M59.7 28.3v2.5h13.3M63.5 30.8v.6M69.8 37.2v1.9h22.9v-1.9M69.8 30.8v1.3M80.6 38.4v1.3M92.7 30.8v1.3M95.2 28.3v2.5h-6.9M154.9 35.3v1.9h10.8v6.9"/>
<path d="M234.3 28.3h2.6M236.9 30.8h-2.6v1.9M123.8 48h3.8M127.6 41v.6M127.6 46.7v3.2M127.6 54.9v1.9M149.2 49.2h1.3M151.1 42.2h8.3M181 49.2h1.2M181 51.8h1.2M181 59.4h1.2M181 56.8h1.2"/>
<path d="M242.6 58.1v1.9h2.5M280 58.1v1.9h2.6M21 60.7v2.5h13.3M31.1 69.5v2h22.9v-2M31.1 63.2v1.3M41.9 70.8v1.3M54 63.2v1.3M56.5 60.7v2.5h-7M119.4 76.5h-.7v6.4M134.6 76.5h.7v5.1h-5.1M135.3 77.8h2.5M181 79.7h1.9"/>
<path d="M181 74.6h1.9M181 69.5h1.9M181 72.1h1.9M181 64.5h1.9M181 61.9h1.2M181 67h1.9M243.8 62.6h1.3M245.1 65.1h-2.5v1.9M280 62.6h2.6M282.6 65.1h-2.6v1.9M76.8 97.5h3.2M118.7 81.6h6.4"/>
<path d="M241.9 96.9h2.6M241.9 92.4v1.9h2.6M244.5 99.4h-2.6v1.9M278.8 97.5h2.5M278.8 93v1.9h2.5M41.3 112.7v19.1h35.5v-3.8M119.4 108.3h5.1M120 101.9h-.6v8.9M135.3 101.9h.6v6.4h-6.4M135.9 105.1h1.3M165.7 115.3v1.2M181 105.1h1.2"/>
<path d="M181 107.6h1.2M181 102.6h1.2M181 100h1.2M281.3 100h-2.5v1.9M229.2 126.7h56.5M245.7 131.8h40M262.3 136.9h23.4M269.2 121.6h16.5M273 121.6v2.6M280.7 124.2h5M285.1 124.2v20.3h.6v5.1h-2.5v1.9h-51.4v-17.2h2.5v-5.1h51.4M285.7 134.3h-35.5v5.1h-2.6v12.1"/>
<path d="M285.7 139.4h-19v5.1h-2.5v7M82.5 146.4h3.2M139.7 155.3h2.5M139.7 150.2h2.5M142.2 152.7h-1.2v5.1M142.2 157.8h-2.5v3.2M198.1 141.9h6.4M198.1 149.6h5.7M281.3 141.9h4.4M47 161.6h-1.9v21.6h37.4v-6.3M189.9 178.1h16.5v2.6M195.6 178.1v3.2"/>
<path d="M201.9 178.1v1.9M233.7 179.4v3.8h-12.1M245.1 178.1h16.5v2.6M250.8 178.1v3.2M257.2 178.1v1.9M289.6 179.4v3.8h-12.7M191.8 198.5h1.2M195.6 186.4v.6M198.1 198.5h.7M201.9 187.7v5.7M206.4 188.3v5.1h-10.8v-1.3M247 198.5h1.3"/>
<path d="M250.8 186.4v.6M253.4 198.5h.6M257.2 187.7v5.7M261.6 188.3v5.1h-10.8v-1.3M22.9 209.9h16.5v2.5M28.6 209.9v3.2M28.6 218.1v.7M34.9 209.9v1.9M34.9 219.4v5.7M66.7 209.9v5.1h-12.1M78.1 209.9h16.5v2.5M83.8 209.9v3.2"/>
<path d="M83.8 218.1v.7M90.2 209.9v1.9M90.2 219.4v5.7M122.6 211.2v3.8h-12.7M134 209.9h16.5v2.5M139.7 209.9v3.2M139.7 218.1v.7M146 209.9v1.9M146 219.4v5.7M177.8 209.9v5.1h-12.1M206.4 203.5v.7M261.6 203.5v.7"/>
<path d="M25.4 230.2h1.3M39.4 220v5.1h-10.8v-1.2M39.4 235.3v.6M80 230.2h1.3M86.4 230.2h.6M94.6 220v5.1h-10.8v-1.2M94.6 235.3v.6M135.9 230.2h1.3M142.2 230.2h.7M150.5 220v5.1h-10.8v-1.2M150.5 235.3v.6"/>
</g>
<g fill="none" stroke="#000084" stroke-width=".18">
<path d="M149.9 53.7l1.2 1.2M149.9 56.2l1.2 1.3M151.1 53.7l-1.2 1.2M151.1 56.2l-1.2 1.3M180.4 53.7l1.2 1.2M181.6 53.7l-1.2 1.2M149.9 79.1l1.2 1.2M151.1 79.1l-1.2 1.2M180.4 76.6l1.2 1.2M181.6 76.6l-1.2 1.2M149.9 84.2l1.2 1.2M149.9 81.6l1.2 1.3"/>
<path d="M149.9 86.7l1.2 1.2M149.9 91.8l1.2 1.2M149.9 89.3l1.2 1.2M151.1 84.2l-1.2 1.2M151.1 81.6l-1.2 1.3M151.1 86.7l-1.2 1.2M151.1 91.8l-1.2 1.2M151.1 89.3l-1.2 1.2M180.4 84.2l1.2 1.2M180.4 81.6l1.2 1.3M180.4 96.9l1.2 1.2M180.4 94.3l1.2 1.3"/>
<path d="M180.4 89.3l1.2 1.2M180.4 91.8l1.2 1.2M180.4 86.7l1.2 1.2M181.6 84.2l-1.2 1.2M181.6 81.6l-1.2 1.3M181.6 96.9l-1.2 1.2M181.6 94.3l-1.2 1.3M181.6 89.3l-1.2 1.2M181.6 91.8l-1.2 1.2M181.6 86.7l-1.2 1.2M46.4 155.9l1.2 1.2M46.4 153.4l1.2 1.2"/>
<path d="M46.4 158.5l1.2 1.2M47.6 155.9l-1.2 1.2M47.6 153.4l-1.2 1.2M47.6 158.5l-1.2 1.2M81.9 155.9l1.3 1.2M81.9 158.5l1.3 1.2M81.9 153.4l1.3 1.2M83.2 155.9l-1.3 1.2M83.2 158.5l-1.3 1.2M83.2 153.4l-1.3 1.2M46.4 166.1l1.2 1.2M46.4 163.6l1.2 1.2"/>
<path d="M46.4 168.6l1.2 1.2M47.6 166.1l-1.2 1.2M47.6 163.6l-1.2 1.2M47.6 168.6l-1.2 1.2M221 187.7l1.2 1.2M222.2 187.7l-1.2 1.2M276.3 187.7l1.2 1.2M277.5 187.7l-1.2 1.2M54 219.4l1.2 1.2M55.2 219.4l-1.2 1.2M109.2 219.4l1.3 1.2M110.5 219.4l-1.3 1.2"/>
<path d="M165.1 219.4l1.2 1.2M166.3 219.4l-1.2 1.2"/>
</g>
<g fill="#009600" stroke="#009600" stroke-width=".18">
<circle cx="257.2" cy="193.4" r=".46"/>
<circle cx="247.6" cy="139.4" r=".46"/>
<circle cx="247.6" cy="131.8" r=".46"/>
<circle cx="231.8" cy="134.3" r=".46"/>
<circle cx="250.8" cy="178.1" r=".46"/>
<circle cx="247.6" cy="151.5" r=".46"/>
<circle cx="257.2" cy="178.1" r=".46"/>
<circle cx="206.4" cy="193.4" r=".46"/>
<circle cx="261.6" cy="193.4" r=".46"/>
<circle cx="146" cy="209.9" r=".46"/>
<circle cx="146" cy="225.1" r=".46"/>
<circle cx="150.5" cy="225.1" r=".46"/>
<circle cx="264.2" cy="144.5" r=".46"/>
<circle cx="264.2" cy="151.5" r=".46"/>
<circle cx="283.2" cy="149.6" r=".46"/>
<circle cx="283.2" cy="141.9" r=".46"/>
<circle cx="285.7" cy="144.5" r=".46"/>
<circle cx="285.1" cy="124.2" r=".46"/>
<circle cx="253.4" cy="151.5" r=".46"/>
<circle cx="195.6" cy="178.1" r=".46"/>
<circle cx="201.9" cy="193.4" r=".46"/>
<circle cx="201.9" cy="178.1" r=".46"/>
<circle cx="141" cy="157.8" r=".46"/>
<circle cx="139.7" cy="209.9" r=".46"/>
<circle cx="34.9" cy="225.1" r=".46"/>
<circle cx="39.4" cy="225.1" r=".46"/>
<circle cx="34.9" cy="209.9" r=".46"/>
<circle cx="28.6" cy="209.9" r=".46"/>
<circle cx="64.8" cy="183.2" r=".46"/>
<circle cx="90.2" cy="209.9" r=".46"/>
<circle cx="94.6" cy="225.1" r=".46"/>
<circle cx="90.2" cy="225.1" r=".46"/>
<circle cx="83.8" cy="209.9" r=".46"/>
<circle cx="76.8" cy="131.8" r=".46"/>
<circle cx="34.9" cy="35.3" r=".46"/>
<circle cx="38.1" cy="35.3" r=".46"/>
<circle cx="41.3" cy="120.3" r=".46"/>
<circle cx="41.3" cy="117.8" r=".46"/>
<circle cx="41.3" cy="115.3" r=".46"/>
<circle cx="41.9" cy="71.5" r=".46"/>
<circle cx="31.1" cy="63.2" r=".46"/>
<circle cx="54" cy="63.2" r=".46"/>
<circle cx="80.6" cy="39.1" r=".46"/>
<circle cx="92.7" cy="30.8" r=".46"/>
<circle cx="119.4" cy="108.3" r=".46"/>
<circle cx="135.3" cy="77.8" r=".46"/>
<circle cx="135.9" cy="105.1" r=".46"/>
<circle cx="118.7" cy="81.6" r=".46"/>
<circle cx="43.2" cy="28.3" r=".46"/>
<circle cx="69.8" cy="30.8" r=".46"/>
<circle cx="63.5" cy="30.8" r=".46"/>
<circle cx="154.9" cy="42.2" r=".46"/>
<circle cx="264.2" cy="136.9" r=".46"/>
<circle cx="231.8" cy="126.7" r=".46"/>
<circle cx="273" cy="121.6" r=".46"/>
<circle cx="127.6" cy="48" r=".46"/>
<circle cx="159.4" cy="37.2" r=".46"/>
<circle cx="154.9" cy="37.2" r=".46"/>
</g>
<g font-size="4.2" fill="#0000c2">
<text x="22.2" y="20.5">12V INPUT</text>
<text x="65.4" y="20.5">12V TO 5V</text>
<text x="226.7" y="21.2">BUZZER</text>
<text x="136.5" y="26.9">ESP32-WROOM-32D</text>
<text x="222.9" y="45.6">SOFTENER</text>
<text x="260.3" y="46.8">POWDER LEVEL</text>
<text x="26.7" y="52.9">5V TO 3.3V</text>
<text x="222.9" y="50.4">LEVEL SENSOR</text>
<text x="260.3" y="51.7">SENSOR</text>
<text x="222.9" y="80.5">BLEACH LEVEL</text>
<text x="261" y="80.5">WATER LEVEL</text>
<text x="26" y="87.8">3.3V-5V LEVEL SHIFTER</text>
<text x="222.9" y="85.3">SENSOR</text>
<text x="261" y="85.3">SENSOR</text>
<text x="232.4" y="117.7">SOLENOID TAPS TERMINAL</text>
<text x="190.5" y="133.6">UART</text>
<text x="114.9" y="144.4">CONTROL BUTTONS</text>
<text x="188.6" y="169.8">RELAY-BLEACH TAP</text>
<text x="244.5" y="169.8">RELAY-SOFTENER</text>
<text x="22.9" y="201.5">RELAY-WATER TAP</text>
<text x="77.5" y="201.5">RELAY-HOTWATER</text>
<text x="131.4" y="201.5">RELAY-POWDER TAP</text>
</g>
<text font-size="2.8" fill="#840000" x="191" y="240.6">Title:</text>
<g font-size="2.1" fill="#840000">
<text x="191" y="236.8">File: LaundryPCB.kicad_sch</text>
<text x="191" y="234.1">Sheet: /</text>
<text x="191" y="244.2">Size: User</text>
<text x="213" y="244.2">Date:</text>
<text x="276" y="244.2">Rev:</text>
<text x="191" y="247">KiCad E.D.A. kicad (6.0.0)</text>
<text x="276" y="247">Id: 1/1</text>
</g>
<g font-size="1.8" fill="#840000">
<text x="35" y="12">1</text>
<text x="85" y="12">2</text>
<text x="135" y="12">3</text>
<text x="185" y="12">4</text>
<text x="235" y="12">5</text>
<text x="285" y="12">6</text>
<text x="225.7" y="29">BUZZER</text>
<text x="10.3" y="36">A</text>
<text x="298.4" y="36">A</text>
<text x="119.9" y="48.7">EN</text>
<text x="145.3" y="50">EN</text>
<text x="183.7" y="52.5">TX</text>
<text x="183.7" y="50">BOOT</text>
<text x="183.7" y="57.6">RX</text>
<text x="183.7" y="60.1">BUTTON_START</text>
<text x="183.7" y="62.7">BUTTON_STOP</text>
<text x="184.3" y="65.2">RELAY_HOTWATER_3V3</text>
<text x="224.3" y="63.3">SENSOR_SOFTENER</text>
<text x="262.2" y="63.3">SENSOR_POWDER</text>
<text x="184.3" y="67.7">RELAY_WATER_3V3</text>
<text x="184.3" y="70.3">RELAY_POWDER_3V3</text>
<text x="184.3" y="72.8">RELAY_SOFTENER_3V3</text>
<text x="184.3" y="75.4">RELAY_BLEACH_3V3</text>
<text x="139.2" y="78.5">EN</text>
<text x="184.3" y="80.4">BUZZER</text>
<text x="10.3" y="86">B</text>
<text x="298.4" y="86">B</text>
<text x="183.7" y="100.8">SENSOR_WATER</text>
<text x="224.7" y="97.6">SENSOR_BLEACH</text>
<text x="262.4" y="98.2">SENSOR_WATER</text>
<text x="20.8" y="105.8">RELAY_POWDER_3V3</text>
<text x="22.3" y="103.3">RELAY_WATER_3V3</text>
<text x="78.3" y="103.3">R_W</text>
<text x="78.3" y="105.8">R_P</text>
<text x="138.6" y="105.8">BOOT</text>
<text x="183.7" y="103.3">SENSOR_POWDER</text>
<text x="183.7" y="105.8">SENSOR_SOFTENER</text>
<text x="19.1" y="108.4">RELAY_SOFTENER_3V3</text>
<text x="21.4" y="110.9">RELAY_BLEACH_3V3</text>
<text x="78.3" y="108.4">R_S</text>
<text x="78.3" y="110.9">R_B</text>
<text x="183.7" y="108.4">SENSOR_BLEACH</text>
<text x="257.6" y="122.3">HOTWATER</text>
<text x="221.3" y="127.4">WATER</text>
<text x="10.3" y="136">C</text>
<text x="236.4" y="132.5">POWDER</text>
<text x="253.5" y="137.6">BLEACH</text>
<text x="298.4" y="136">C</text>
<text x="270.2" y="142.7">SOFTENER</text>
<text x="199.5" y="147.7">RX</text>
<text x="199.5" y="145.2">TX</text>
<text x="24.2" y="152.2">RELAY_HOTWATER_3V3</text>
<text x="84" y="152.2">R_HW</text>
<text x="124" y="156">BUTTON_START</text>
<text x="125.1" y="150.9">BUTTON_STOP</text>
<text x="10.3" y="186">D</text>
<text x="223" y="181.4">BLEACH</text>
<text x="278.3" y="181.4">SOFTENER</text>
<text x="298.4" y="186">D</text>
<text x="186.8" y="199.2">R_B</text>
<text x="242.1" y="199.2">R_S</text>
<text x="56" y="213.1">WATER</text>
<text x="111.3" y="213.1">HOTWATER</text>
<text x="167.2" y="213.1">POWDER</text>
<text x="20" y="230.9">R_W</text>
<text x="73.4" y="230.9">R_HW</text>
<text x="131" y="230.9">R_P</text>
<text x="10.4" y="236">E</text>
<text x="298.4" y="236">E</text>
<text x="35" y="250">1</text>
<text x="85" y="250">2</text>
<text x="135" y="250">3</text>
<text x="185" y="250">4</text>
<text x="235" y="250">5</text>
<text x="285" y="250">6</text>
</g>
<g font-size="1.8" fill="#006464">
<text x="26.3" y="23.8">J1</text>
<text x="41.1" y="23.8">+12V</text>
<text x="20.2" y="26.4">Barrel_Jack_Switch</text>
<text x="57.6" y="24.5">+12V</text>
<text x="75.2" y="27">AMS1117-5.0</text>
<text x="79.5" y="24.5">U4</text>
<text x="94" y="24.5">+5V</text>
<text x="42" y="32.7">PWR_FLAG</text>
<text x="65.2" y="33.5">R4</text>
<text x="65.2" y="35.8">2k</text>
<text x="71.9" y="35.3">C3</text>
<text x="75.8" y="31.4">VI</text>
<text x="81.3" y="35.6" transform="rotate(-90 81.3 35.6)">GND</text>
<text x="82.9" y="31.4">VO</text>
<text x="94.8" y="35.3">C4</text>
<text x="152.6" y="31.4">+3.3V</text>
<text x="245.3" y="30.2">J3</text>
<text x="40.6" y="40.3">GND</text>
<text x="65.5" y="38.5">D4</text>
<text x="65.5" y="40.8">12V</text>
<text x="125.7" y="37.2">+3.3V</text>
<text x="149.4" y="40.3">C8</text>
<text x="161.4" y="40.3">C9</text>
<text x="232.5" y="37.2">GND</text>
<text x="33.1" y="42.9">PWR_FLAG</text>
<text x="61.5" y="46.1">GND</text>
<text x="78.8" y="44.1">GND</text>
<text x="129.3" y="43.6">R7</text>
<text x="129.5" y="45.9">10k</text>
<text x="145.4" y="44.8">GND</text>
<text x="168" y="42.2">U5</text>
<text x="169.1" y="44.8">ESP32-WROOM-32D</text>
<text x="130.2" y="51.9">C6</text>
<text x="153.5" y="49.9">EN</text>
<text x="166.4" y="50.9" transform="rotate(-90 166.4 50.9)">VDD</text>
<text x="170.1" y="52.4">TXD0/IO1</text>
<text x="175.1" y="49.9">IO0</text>
<text x="19.4" y="56.2">+5V</text>
<text x="36.5" y="59.4">AMS1117-3.3</text>
<text x="40.8" y="56.8">U1</text>
<text x="53.9" y="56.8">+3.3V</text>
<text x="130.4" y="54.2">0.1uF</text>
<text x="153.5" y="54.9">SENSOR_VP</text>
<text x="153.5" y="57.5">SENSOR_VN</text>
<text x="169.9" y="57.5">RXD0/IO3</text>
<text x="175.1" y="54.9">IO2</text>
<text x="241" y="54.9">+5V</text>
<text x="278.4" y="54.9">+5V</text>
<text x="37.1" y="63.8">VI</text>
<text x="44.2" y="63.8">VO</text>
<text x="125.8" y="61.9">GND</text>
<text x="174.1" y="65.1">IO12</text>
<text x="175.1" y="60">IO4</text>
<text x="175.1" y="62.6">IO5</text>
<text x="253.5" y="63.2">J5</text>
<text x="291" y="63.2">J7</text>
<text x="33.2" y="67.6">C1</text>
<text x="42.5" y="68" transform="rotate(-90 42.5 68)">GND</text>
<text x="49" y="67.6">C2</text>
<text x="125.9" y="70.2">S1</text>
<text x="174.1" y="70.2">IO14</text>
<text x="174.1" y="67.6">IO13</text>
<text x="240.7" y="71.5">GND</text>
<text x="278.2" y="71.5">GND</text>
<text x="40.1" y="76.5">GND</text>
<text x="120.2" y="72.7">TS-1187A-B-A-B</text>
<text x="174.1" y="72.7">IO15</text>
<text x="174.1" y="75.3">IO16</text>
<text x="174.1" y="77.8">IO17</text>
<text x="153.5" y="80.3">SDO/SD0</text>
<text x="153.5" y="82.9">SDI/SD1</text>
<text x="174.1" y="80.3">IO18</text>
<text x="174.1" y="82.9">IO19</text>
<text x="116.9" y="87.9">GND</text>
<text x="128.7" y="84.8">0.1uF/50v</text>
<text x="132.9" y="87.3">C7</text>
<text x="153.5" y="85.4">SHD/SD2</text>
<text x="153.5" y="88">SWP/SD3</text>
<text x="174.1" y="85.4">IO21</text>
<text x="174.1" y="88">IO22</text>
<text x="240.3" y="89.2">+5V</text>
<text x="277.2" y="89.9">+5V</text>
<text x="50.9" y="94.3">U2</text>
<text x="55.9" y="94.3">SN74AHCT125PW</text>
<text x="78.4" y="94.3">+5V</text>
<text x="126.6" y="95.6">S2</text>
<text x="153.5" y="93">SCS/CMD</text>
<text x="153.5" y="90.5">SCK/CLK</text>
<text x="174.1" y="93">IO25</text>
<text x="174.1" y="95.6">IO26</text>
<text x="174.1" y="90.5">IO23</text>
<text x="120.8" y="98.1">TS-1187A-B-A-B</text>
<text x="174.1" y="98.1">IO27</text>
<text x="174.1" y="100.7">IO32</text>
<text x="252.9" y="97.5">J4</text>
<text x="289.7" y="98.1">J6</text>
<text x="174.1" y="105.7">IO34</text>
<text x="174.1" y="103.2">IO33</text>
<text x="240.1" y="105.7">GND</text>
<text x="276.9" y="106.4">GND</text>
<text x="128" y="111.5">0.1uF/50v</text>
<text x="132.2" y="114">C5</text>
<text x="166.4" y="112.2" transform="rotate(-90 166.4 112.2)">GND</text>
<text x="174.1" y="108.3">IO35</text>
<text x="117.5" y="115.8">GND</text>
<text x="163.9" y="121">GND</text>
<text x="273.8" y="121">1N4007D16</text>
<text x="75" y="136.8">GND</text>
<text x="192.7" y="136.9">J2</text>
<text x="223.2" y="135">D11</text>
<text x="223.6" y="132.4">1N4007</text>
<text x="238.8" y="137.5">1N4007</text>
<text x="56.7" y="143.2">U3</text>
<text x="61.6" y="143.2">SN74AHCT125PW</text>
<text x="84.1" y="143.2">+5V</text>
<text x="182.8" y="139.4">Conn_01x04_Male</text>
<text x="202.1" y="138.1">+3.3V</text>
<text x="238.4" y="140">D12</text>
<text x="255.9" y="142.6">1N4007</text>
<text x="256.2" y="145.1">D15</text>
<text x="275" y="147.7">1N4007</text>
<text x="290.4" y="147.7">J8</text>
<text x="150.7" y="154.6">J9</text>
<text x="201.9" y="154.6">GND</text>
<text x="251.5" y="155.9">GND</text>
<text x="274.6" y="150.2">D17</text>
<text x="137.9" y="166">GND</text>
<text x="188.3" y="173.7">+5V</text>
<text x="212.9" y="173.7">K4</text>
<text x="243.5" y="173.7">+5V</text>
<text x="268.1" y="173.7">K5</text>
<text x="206.6" y="176.2">SRD-05VDC-SL-C</text>
<text x="231.6" y="176.2">+12V</text>
<text x="261.9" y="176.2">SRD-05VDC-SL-C</text>
<text x="287.5" y="176.2">+12V</text>
<text x="190.1" y="183.2">R10</text>
<text x="190.9" y="185.1">150</text>
<text x="203.9" y="185.8">D</text>
<text x="204.1" y="183.8">D10</text>
<text x="245.4" y="183.2">R12</text>
<text x="246.2" y="185.1">150</text>
<text x="259.2" y="185.8">D</text>
<text x="259.4" y="183.8">D14</text>
<text x="62.9" y="188.2">GND</text>
<text x="190.7" y="190.2">D9</text>
<text x="246" y="190.2">D13</text>
<text x="184.9" y="192.1">LED_R1</text>
<text x="209.7" y="197.8">Q4</text>
<text x="240.2" y="192.1">LED_R1</text>
<text x="265" y="197.8">Q5</text>
<text x="193.3" y="201">R11</text>
<text x="194" y="202.9">1k</text>
<text x="210.2" y="200.4">2N2219</text>
<text x="248.6" y="201">R13</text>
<text x="249.2" y="202.9">1k</text>
<text x="265.5" y="200.4">2N2219</text>
<text x="21.3" y="205.4">+5V</text>
<text x="39.6" y="208">SRD-05VDC-SL-C</text>
<text x="45.9" y="205.4">K1</text>
<text x="64.6" y="206.7">+12V</text>
<text x="76.5" y="205.4">+5V</text>
<text x="94.9" y="208">SRD-05VDC-SL-C</text>
<text x="101.1" y="205.4">K2</text>
<text x="120.5" y="208">+12V</text>
<text x="132.4" y="205.4">+5V</text>
<text x="150.7" y="208">SRD-05VDC-SL-C</text>
<text x="157" y="205.4">K3</text>
<text x="175.7" y="206.7">+12V</text>
<text x="204.5" y="208.6">GND</text>
<text x="259.8" y="208.6">GND</text>
<text x="23.6" y="215">R1</text>
<text x="37" y="215.6">D3</text>
<text x="78.9" y="215">R5</text>
<text x="92.3" y="215.6">D6</text>
<text x="134.8" y="215">R8</text>
<text x="148.1" y="215.6">D8</text>
<text x="23.7" y="221.9">D1</text>
<text x="23.9" y="216.9">150</text>
<text x="36.9" y="217.5">D</text>
<text x="78.9" y="221.9">D5</text>
<text x="79.2" y="216.9">150</text>
<text x="92.2" y="217.5">D</text>
<text x="134.8" y="221.9">D7</text>
<text x="135" y="216.9">150</text>
<text x="148" y="217.5">D</text>
<text x="17.9" y="223.9">LED_R1</text>
<text x="73.2" y="223.9">LED_R1</text>
<text x="129" y="223.9">LED_R1</text>
<text x="27.4" y="232.7">R3</text>
<text x="42.7" y="229.6">Q1</text>
<text x="43.2" y="232.1">2N2219</text>
<text x="82.1" y="232.7">R6</text>
<text x="98" y="229.6">Q2</text>
<text x="98.5" y="232.1">2N2219</text>
<text x="137.9" y="232.7">R9</text>
<text x="153.8" y="229.6">Q3</text>
<text x="154.3" y="232.1">2N2219</text>
<text x="27.6" y="234.6">1k</text>
<text x="82.2" y="234.6">1k</text>
<text x="138.1" y="234.6">1k</text>
<text x="37.5" y="240.4">GND</text>
<text x="92.8" y="240.4">GND</text>
<text x="148.6" y="240.4">GND</text>
</g>
<g font-size="1.8" fill="#a90000">
<text x="33.2" y="29.9">1</text>
<text x="238.3" y="28">1</text>
<text x="33.2" y="35">2</text>
<text x="33.2" y="32.5">3</text>
<text x="73.8" y="30.6">3</text>
<text x="86.5" y="30.6">2</text>
<text x="238.3" y="30.6">2</text>
<text x="80.4" y="37.7" transform="rotate(-90 80.4 37.7)">1</text>
<text x="165.5" y="45.9" transform="rotate(-90 165.5 45.9)">2</text>
<text x="151.3" y="49">3</text>
<text x="178.7" y="49">25</text>
<text x="178.7" y="51.5">35</text>
<text x="151.3" y="54.1">4</text>
<text x="151.3" y="56.6">5</text>
<text x="178.7" y="54.1">24</text>
<text x="178.7" y="59.1">26</text>
<text x="178.7" y="56.6">34</text>
<text x="246.5" y="59.8">1</text>
<text x="284" y="59.8">1</text>
<text x="35.1" y="62.9">3</text>
<text x="47.8" y="62.9">2</text>
<text x="178.7" y="64.2">14</text>
<text x="178.7" y="61.7">29</text>
<text x="246.5" y="62.3">2</text>
<text x="246.5" y="64.8">3</text>
<text x="284" y="62.3">2</text>
<text x="284" y="64.8">3</text>
<text x="41.7" y="70" transform="rotate(-90 41.7 70)">1</text>
<text x="178.7" y="69.3">13</text>
<text x="178.7" y="66.8">16</text>
<text x="178.7" y="71.8">23</text>
<text x="178.7" y="74.4">27</text>
<text x="178.7" y="76.9">28</text>
<text x="150.8" y="79.5">21</text>
<text x="150.8" y="82">22</text>
<text x="178.7" y="79.5">30</text>
<text x="178.7" y="82">31</text>
<text x="150.8" y="84.5">17</text>
<text x="150.8" y="87.1">18</text>
<text x="150.8" y="89.6">20</text>
<text x="178.7" y="84.5">33</text>
<text x="178.7" y="87.1">36</text>
<text x="178.7" y="89.6">37</text>
<text x="150.8" y="92.2">19</text>
<text x="178.7" y="92.2">10</text>
<text x="178.7" y="94.7">11</text>
<text x="245.9" y="94.1">1</text>
<text x="282.7" y="94.7">1</text>
<text x="178.7" y="97.2">12</text>
<text x="179.2" y="99.8">8</text>
<text x="245.9" y="96.6">2</text>
<text x="245.9" y="99.1">3</text>
<text x="282.7" y="97.2">2</text>
<text x="282.7" y="99.8">3</text>
<text x="179.2" y="104.9">6</text>
<text x="179.2" y="107.4">7</text>
<text x="179.2" y="102.3">9</text>
<text x="165.5" y="114.5" transform="rotate(-90 165.5 114.5)">1</text>
<text x="287.2" y="121.4">1</text>
<text x="287.2" y="123.9">2</text>
<text x="287.2" y="126.4">3</text>
<text x="287.2" y="129">4</text>
<text x="287.2" y="131.5">5</text>
<text x="287.2" y="134.1">6</text>
<text x="287.2" y="136.6">7</text>
<text x="195.7" y="141.7">1</text>
<text x="287.2" y="139.1">8</text>
<text x="287.2" y="141.7">9</text>
<text x="143.7" y="149.9">1</text>
<text x="195.7" y="144.2">2</text>
<text x="195.7" y="146.8">3</text>
<text x="195.7" y="149.3">4</text>
<text x="286.7" y="144.2">10</text>
<text x="143.7" y="152.5">2</text>
<text x="143.7" y="155">3</text>
<text x="143.7" y="157.6">4</text>
<text x="207.9" y="195.1" transform="rotate(-90 207.9 195.1)">3</text>
<text x="263.1" y="195.1" transform="rotate(-90 263.1 195.1)">3</text>
<text x="201.1" y="200">2</text>
<text x="207.9" y="202.8" transform="rotate(-90 207.9 202.8)">1</text>
<text x="256.4" y="200">2</text>
<text x="263.1" y="202.8" transform="rotate(-90 263.1 202.8)">1</text>
<text x="40.9" y="226.9" transform="rotate(-90 40.9 226.9)">3</text>
<text x="96.1" y="226.9" transform="rotate(-90 96.1 226.9)">3</text>
<text x="152" y="226.9" transform="rotate(-90 152 226.9)">3</text>
<text x="34.1" y="231.7">2</text>
<text x="89.4" y="231.7">2</text>
<text x="145.2" y="231.7">2</text>
<text x="40.9" y="234.5" transform="rotate(-90 40.9 234.5)">1</text>
<text x="96.1" y="234.5" transform="rotate(-90 96.1 234.5)">1</text>
<text x="152" y="234.5" transform="rotate(-90 152 234.5)">1</text>
</g>
<g font-size="1.4" fill="#a90000">
<text x="120.1" y="76.3">B</text>
<text x="132.8" y="76.3">D</text>
<text x="73.5" y="97.2">14</text>
<text x="120.8" y="101.7">B</text>
<text x="133.5" y="101.7">D</text>
<text x="43.4" y="102.3">2</text>
<text x="43.4" y="104.9">5</text>
<text x="43.4" y="107.4">9</text>
<text x="73.9" y="102.3">3</text>
<text x="73.9" y="104.9">6</text>
<text x="73.9" y="107.4">8</text>
<text x="43" y="109.9">12</text>
<text x="43.4" y="112.5">1</text>
<text x="73.5" y="109.9">11</text>
<text x="43" y="117.6">10</text>
<text x="43.4" y="115">4</text>
<text x="43" y="120.1">13</text>
<text x="73.9" y="127.7">7</text>
<text x="79.2" y="146.1">14</text>
<text x="49.1" y="151.2">2</text>
<text x="49.1" y="153.7">5</text>
<text x="79.6" y="151.2">3</text>
<text x="79.6" y="153.7">6</text>
<text x="48.7" y="158.8">12</text>
<text x="49.1" y="161.4">1</text>
<text x="49.1" y="156.3">9</text>
<text x="79.2" y="158.8">11</text>
<text x="79.6" y="156.3">8</text>
<text x="48.7" y="166.4">10</text>
<text x="49.1" y="163.9">4</text>
<text x="48.7" y="169">13</text>
<text x="79.6" y="176.6">7</text>
</g>
<g font-size="1.4" fill="#006464">
<text x="67.8" y="98">VCC</text>
<text x="47.4" y="103.1">1A</text>
<text x="47.4" y="105.6">2A</text>
<text x="69" y="103.1">1Y</text>
<text x="69" y="105.6">2Y</text>
<text x="47.4" y="113.2">~{1OE}</text>
<text x="47.4" y="110.7">4A</text>
<text x="47.4" y="108.2">3A</text>
<text x="69" y="110.7">4Y</text>
<text x="69" y="108.2">3Y</text>
<text x="47.4" y="118.3">~{3OE}</text>
<text x="47.4" y="115.8">~{2OE}</text>
<text x="47.4" y="120.9">~{4OE}</text>
<text x="67.6" y="128.5">GND</text>
<text x="73.5" y="146.9">VCC</text>
<text x="53.1" y="152">1A</text>
<text x="53.1" y="154.5">2A</text>
<text x="74.7" y="152">1Y</text>
<text x="74.7" y="154.5">2Y</text>
<text x="53.1" y="159.6">4A</text>
<text x="53.1" y="157">3A</text>
<text x="74.7" y="159.6">4Y</text>
<text x="74.7" y="157">3Y</text>
<text x="53.1" y="162.1">~{1OE}</text>
<text x="53.1" y="167.2">~{3OE}</text>
<text x="53.1" y="164.7">~{2OE}</text>
<text x="53.1" y="169.7">~{4OE}</text>
<text x="73.3" y="177.4">GND</text>
</g>
</svg>
